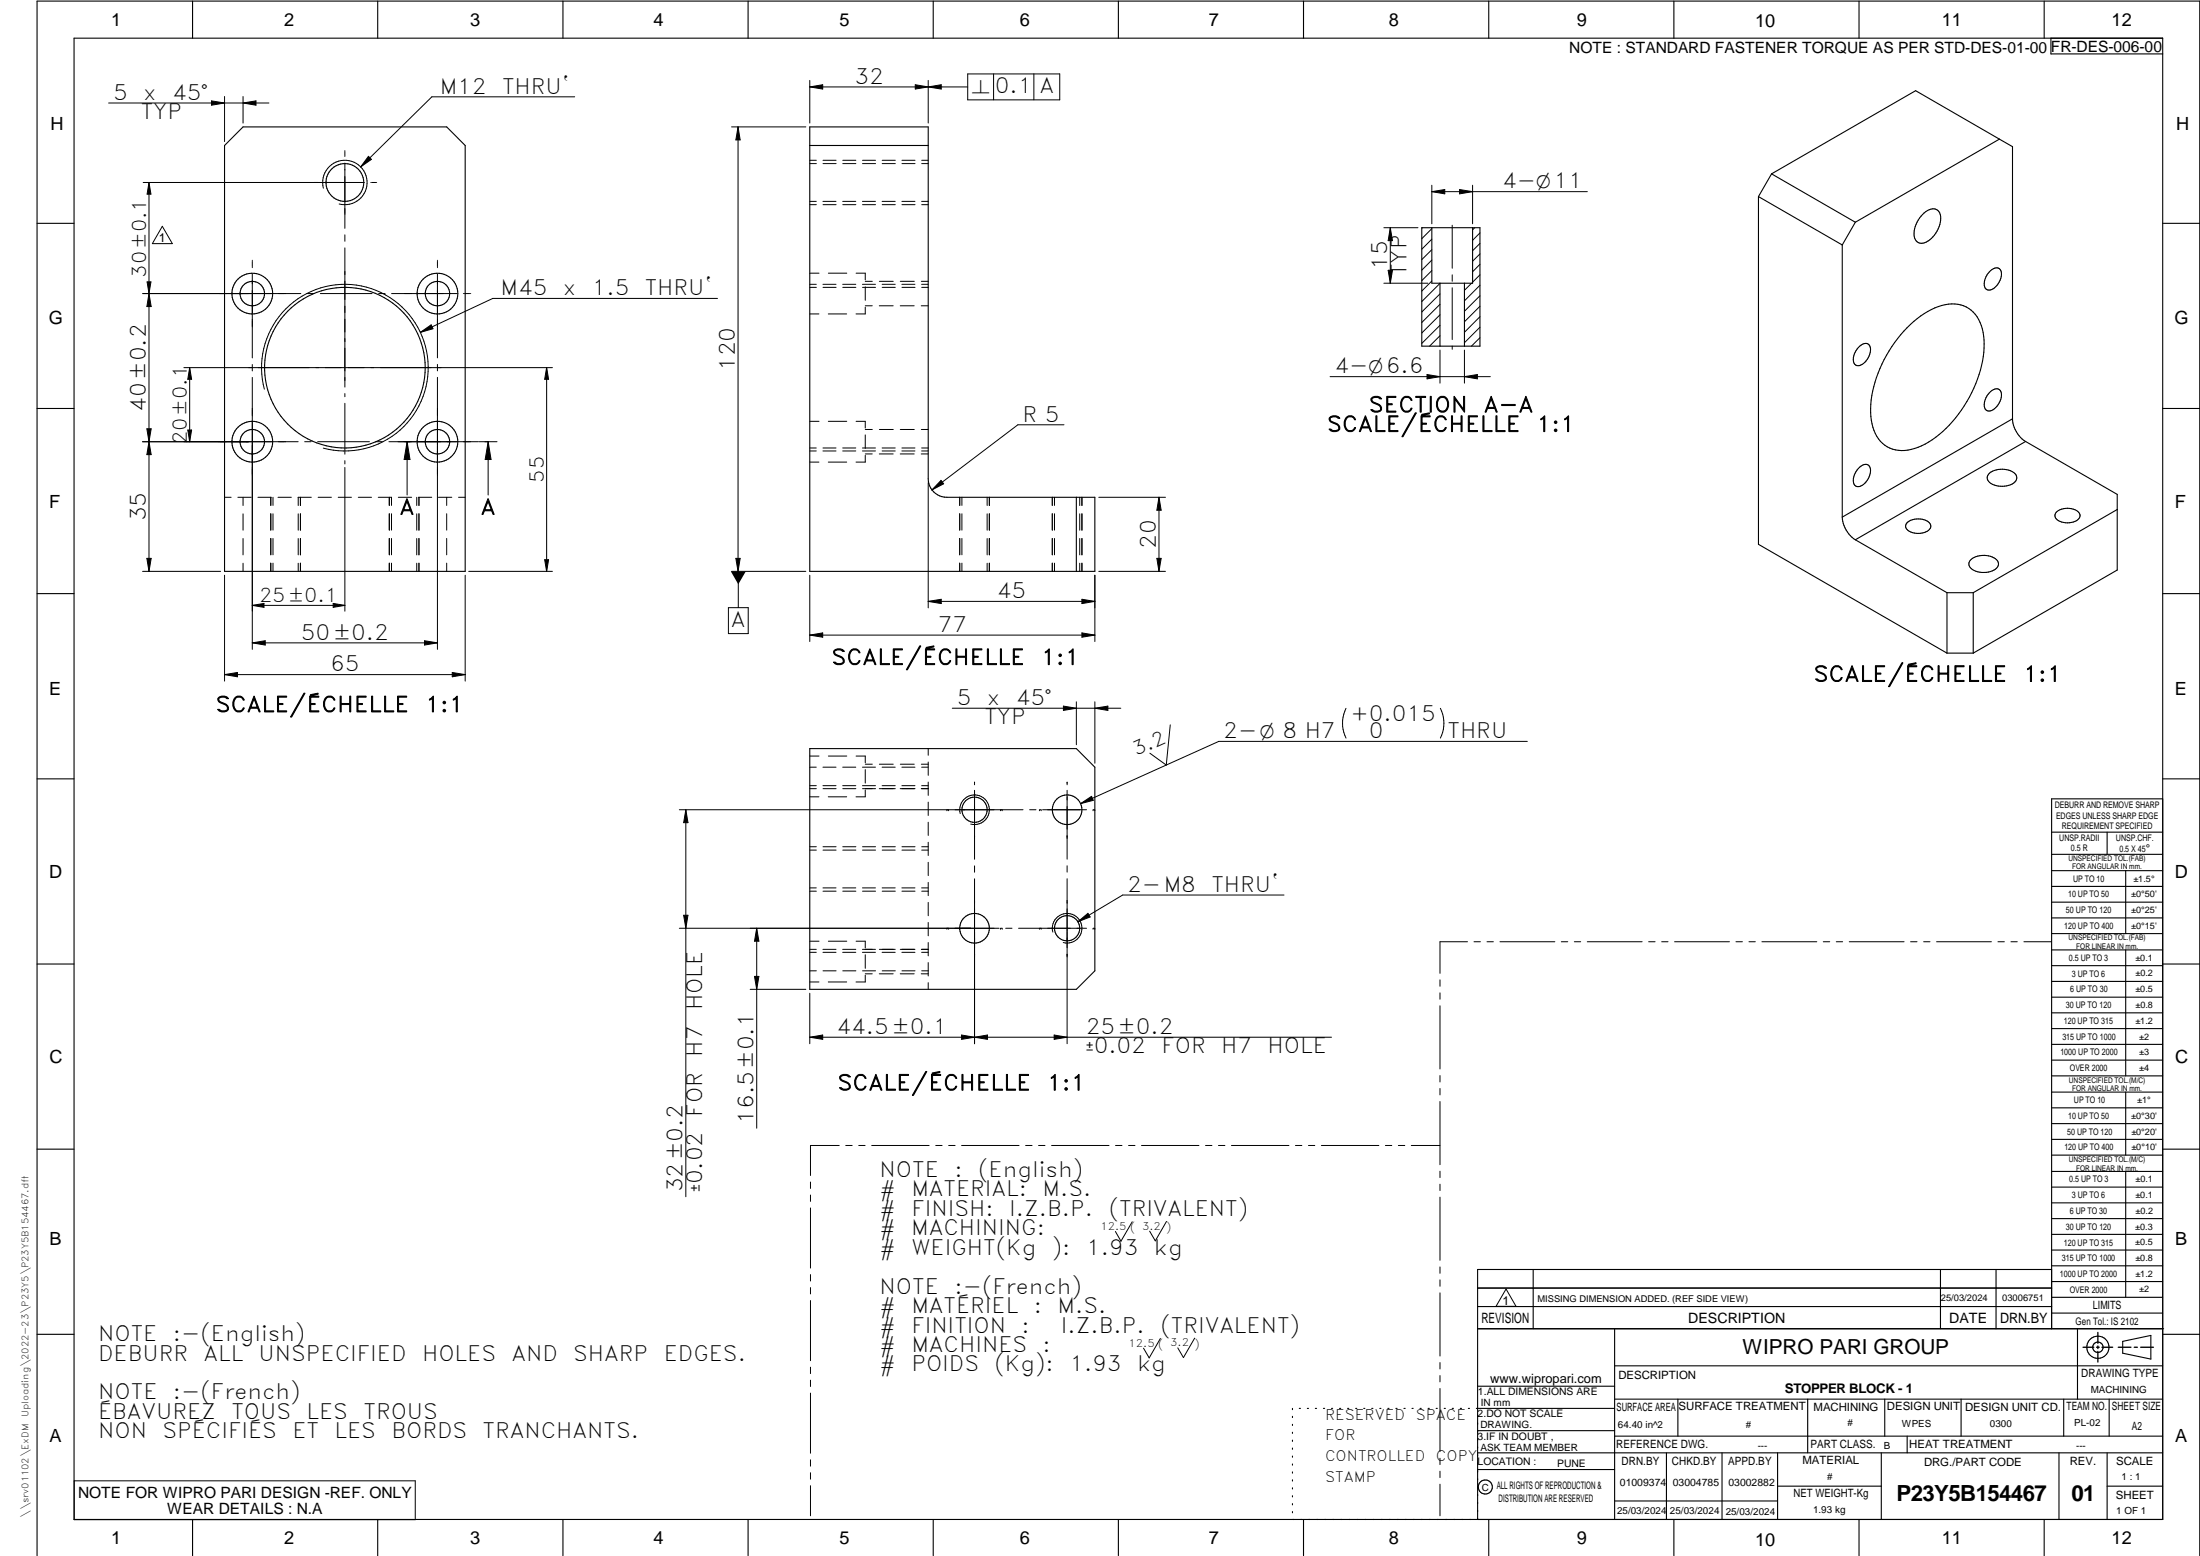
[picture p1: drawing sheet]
<svg xmlns="http://www.w3.org/2000/svg" width="594mm" height="420mm" viewBox="0 0 594 420" stroke-linecap="round" stroke-linejoin="round" font-family="sans-serif">
<g fill="none" stroke="#000" stroke-width=".3">
<path d="M20 10.3h564v400h-564zM52 .3v10M102 .3v10M152 .3v10M202 .3v10M252 .3v10M302 .3v10M352 .3v10M402 .3v10M452 .3v10M502 .3v10M552 .3v10"/>
<path d="M553.8 10.3v4.3h30.2M65.6 34.3h55l5 5v115h-65v-115zM218.7 39.3h31.9M218.7 34.3h31.9v95a5 5 0 0 0 5.1 5h39.9v20h-76.9zM539.9 37.6l-38.9 22.4M539.9 37.6l-22.6-13.1-38.9 22.4M539.9 37.6l3.5 2v73.5M474.8 53.1v93.9l51 29.4M474.8 53.1l22.7 13M478.4 46.9l22.6 13.1M478.4 46.9l-3.6 6.2M519.2 57.9a3.1 3.1 0 0 1 4.1-1 4.7 4.7 0 0 1-.2 5.5 5.4 5.4 0 0 1-4.7 3.3 2.55 2.55 0 0 1-1.5-3.3 8.2 8.2 0 0 1 2.3-4.5z"/>
<path d="M10 60.3h10M383.9 61.5h15.7v32h-15.7zM388.8 76.5v17M395.5 76.5v17M397.7 61.5v15h-11.1v-15M497.5 66.1v73.5M501 60l-3.5 6.1M537.2 73.4a2.01 2.01 0 0 1 2.9-.6 4.3 4.3 0 0 1-3 5.5 1.55 1.55 0 0 1-1.3-2.1l.5-1.5zM584 60.3h10M502.2 93.5a1.64 1.64 0 0 1 2.7 0 4.4 4.4 0 0 1-3.2 5.2 1.57 1.57 0 0 1-1.2-2.1l.7-1.9zM515 88.5a18.1 18.1 0 0 1 12.9-6.4 8.4 8.4 0 0 1 7.6 7.6 29.9 29.9 0 0 1-5.8 21 26.3 26.3 0 0 1-12.7 10.4 8.3 8.3 0 0 1-11.5-6.7 28.1 28.1 0 0 1 4.6-19.7l2.3-3.3zM10 110.3h10"/>
<path d="M537.5 105.7a1.65 1.65 0 0 1 2.8 0 4.5 4.5 0 0 1-3.2 5.3 1.55 1.55 0 0 1-1.3-2.2l.7-1.9zM543.4 113.1a7.9 7.9 0 0 0 3.6 6.1M543.4 113.1l-45.9 26.5M547 119.2l-46 26.6M547 119.2l24.7 14.3v20.4l-38.9 22.5M584 110.3h10M290.7 134.3v20M497.5 139.6a7.9 7.9 0 0 0 3.5 6.2M502.2 126.2a1.64 1.64 0 0 1 2.7 0 4.4 4.4 0 0 1-3.2 5.2 1.57 1.57 0 0 1-1.2-2.2l.7-1.9zM537.3 127.7a5.7 5.7 0 0 1 7.1 .5 1.87 1.87 0 0 1-1.5 2.7 5.4 5.4 0 0 1-6.1-1.2l-.1-1zM555.3 138.3a4.6 4.6 0 0 1 6.2 .3 1.6 1.6 0 0 1-1.2 2.2 4.7 4.7 0 0 1-5.3-1l-.1-.6zM571.7 137.6l-38.9 22.4"/>
<path d="M501 145.8l24.8 14.2M515 141.2a4.7 4.7 0 0 1 6.2 .3 1.59 1.59 0 0 1-1.2 2.2 4.6 4.6 0 0 1-5.3-1l-.1-.6zM532.3 151a5.6 5.6 0 0 1 7.1 .4 1.84 1.84 0 0 1-1.4 2.8 5.4 5.4 0 0 1-6.2-1.2l-.1-1zM10 160.3h10M525.8 160h7M525.8 176.4h7M525.8 160v16.4M532.8 160v16.4M584 160.3h10M10 210.3h10M218.7 202.1h72l4.9 5.1v54.9l-4.9 5h-72zM584 215.7h-30v143.1"/>
<path d="M584 210.3h10M554 230.7h30M554 224.7h30M554 235.1h30M554 239.4h30M569 224.7v6M574 235.1v17M554 243.6h30M554 247.9h30M554 252.1h30M554 256.5h30M574 256.5v34"/>
<path d="M10 260.3h10M554 260.8h30M554 265h30M554 269.3h30M554 273.5h30M554 277.7h30M584 260.3h10M554 282h30M554 286.3h30M554 290.5h30M554 294.9h30M554 299.1h30"/>
<path d="M574 294.9v17M10 310.3h10M554 303.4h30M554 307.7h30M554 311.9h30M554 316.3h30M574 316.3v34M584 310.3h10M554 320.5h30M554 324.8h30M554 329.1h30M554 333.3h30"/>
<path d="M554 337.5h30M399 358.8h185.3M399 352.8h155M399 347.8h155M414 342.8v16M436 358.8v51.5M524 342.8v16M539 342.8v16M554 342.8h-155v67.5M554 341.8h30M554 346.1h30M554 350.3h30"/>
<path d="M554 354.6h30M561 358.8v19M10 360.3h10M399 374.3h37M436 368.8h148M436 377.8h148M453.1 377.8v10M488.1 377.8v14.5M508.9 377.8v10M529.6 377.8v10M557.3 377.8v10M569.5 377.8v10"/>
<path d="M573.2 362.2l7.6-1.6v6.4l-7.6-1.6zM584 360.3h10M349 380.3v.3M349 382.4v.4M349 384.6v.3M349 386.7v.4M349 388.9v.3M349 391v.4M349 393.2v.3M349 395.3v.3M349 397.4v.4M349 399.6v.3"/>
<path d="M350.9 380.3h.3M353 380.3h.3M355.2 380.3h.3M357.4 380.3h.3M359.6 380.3h.3M361.7 380.3h.3M363.9 380.3h.3M366.1 380.3h.3M368.3 380.3h.3M370.4 380.3h.3M372.6 380.3h.3M374.8 380.3h.3"/>
<path d="M376.9 380.3h.4M379.1 380.3h.3M381.3 380.3h.3M383.4 380.3h.4M385.6 380.3h.4M387.8 380.3h.3M390 380.3h.3M392.1 380.3h.4M394.3 380.3h.4M396.5 380.3h.3M399 396.8h37M399 392.3h185"/>
<path d="M399 386.3h37M436 387.8h148M436 380.3h-37.3M450 392.3v18M465 392.3v18M480 392.3v18M508 392.3v18M515 387.8v4.5M556 392.3v18M569 392.3v18M52 410.3v9.8M102 410.3v9.8"/>
<path d="M152 410.3v9.8M202 410.3v9.8M252 410.3v9.8M302 410.3v9.8M349 401.7v.4M349 403.9v.3M349 406v.4M349 408.2v.3M352 410.3v9.8M402 410.3v9.8M436 405.3h44M452 410.3v9.8"/>
<path d="M480 401.3h28M502 410.3v9.8M552 410.3v9.8M569 401.3h15M10 420.1v-419.8h584v419.8"/>
<circle cx="93.1" cy="49.3" r="5.1"/>
<circle cx="68.1" cy="79.3" r="3.3"/>
<circle cx="68.1" cy="79.3" r="5.5"/>
<circle cx="118.1" cy="79.3" r="3.3"/>
<circle cx="118.1" cy="79.3" r="5.5"/>
<circle cx="93.1" cy="99.3" r="21.7"/>
<circle cx="68.1" cy="119.3" r="3.3"/>
<circle cx="68.1" cy="119.3" r="5.5"/>
<circle cx="118.1" cy="119.3" r="3.3"/>
<circle cx="118.1" cy="119.3" r="5.5"/>
<circle cx="263.2" cy="218.7" r="3.4"/>
<circle cx="288.2" cy="218.6" r="4"/>
<circle cx="263.2" cy="250.6" r="4"/>
<circle cx="288.2" cy="250.7" r="3.4"/>
<circle cx="566.5" cy="363.8" r="1.4"/>
<circle cx="566.5" cy="363.8" r="3"/>
<circle cx="401.1" cy="401.5" r="1.91"/>
</g>
<g fill="none" stroke="#000" stroke-width=".27">
<path d="M261.3 20h24.9v7h-24.9zM268.3 20v7M279.2 20v7M29.3 27.8h43.3M57.1 27.2l3.5 .6-3.5 .6zM60.6 26.1v12.1M65.6 27.8l3.5-.6v1.2zM65.6 26.1v7.1M155.2 26.1h-38.6l-19.2 19M197.5 34.3h20.1M199.3 34.3v120M199.3 34.3l.6 3.5h-1.2z"/>
<path d="M218.7 21.7v11.5M218.7 23.5l3.5-.6v1.1zM218.7 23.5h42.6M247.2 22.9l3.4 .6-3.4 .5zM250.6 21.7v11.5M250.6 23.5l3.6-.6v1.1zM40.2 49.3l.6 3.1h-1.1zM40.2 49.3v105M87.3 50.8a6 6 0 0 1 5.3-7.5 6 6 0 0 1 6.5 6.5 6 6 0 0 1-7.5 5.3M93.1 44v17.7M93.1 40.7h.1M93.1 40.9v1.2"/>
<path d="M93.1 42.2v.1M98.4 49.3h-59.7M99.5 42.2l.8 .8-2.9 2.1zM100.1 49.3h.1M100.3 49.3h1.2M101.7 49.3h.1M218.7 55.3h1.7M218.7 43.3h1.7M218.7 44.2h1.7M218.7 54.4h1.7M222.2 54.4h3.6M222.2 55.3h3.6"/>
<path d="M222.2 43.3h3.6M222.2 44.2h3.6M227.6 54.4h3.5M227.6 55.3h3.5M227.6 43.3h3.5M227.6 44.2h3.5M232.9 54.4h3.5M232.9 55.3h3.5M232.9 43.3h3.5M232.9 44.2h3.5M238.2 54.4h3.5M238.2 55.3h3.6"/>
<path d="M238.2 43.3h3.6M238.2 44.2h3.6M243.5 54.4h3.6M243.6 55.3h3.5M243.6 43.3h3.5M243.6 44.2h3.5M248.9 54.4h1.7M248.9 55.3h1.7M248.9 43.3h1.7M248.9 44.2h1.7M386.6 50v10.4M386.6 51.8l3.5-.6v1.1z"/>
<path d="M386.6 51.8h42M394.1 51.2l3.6 .6-3.6 .5zM397.7 50v10.4M39.7 76.1h1.1l-.6 3.2zM40.2 79.3l.6 3.5h-1.1zM43.8 61.1l2.7 4.7h-5.4zM68.1 70.3v.1M68.1 70.6v1.4M68.1 72.2v.1M68.1 74v22.6M81.2 79.3h-42.7M83 79.3h1.7"/>
<path d="M86.5 79.3h14M93.1 63.4v1.8M93.1 66.9v37.6M102.2 79.3h1.8M118.1 70.3v.1M118.1 70.6v1.4M118.1 72.2v.1M118.1 74v22.6M123.4 79.3h-17.7M125.1 79.3h.1M125.4 79.3h1.4M127 79.3h.1"/>
<path d="M218.7 76.8h1.7M218.7 77.6h1.7M218.7 73.8h2.5M222.2 76.8h3.6M222.2 77.6h3.6M223.7 73.8h5M227.6 76.8h3.5M227.6 77.6h3.5M231.2 73.8h2.5v1.8M232.9 76.8h3.5M232.9 77.6h3.5M233.7 76h1.9"/>
<path d="M233.7 77.4v3.7M237.5 76h3.7M238.2 76.8h3.5M238.2 77.6h3.6M243.1 76h3.8M243.5 76.8h3.6M243.6 77.6h3.5M248.8 76h1.8M248.9 76.8h1.7M248.9 77.6h1.7M373.7 76.5h11.9M373.7 61.5h9.2"/>
<path d="M374.9 73h1.1l-.6 3.5zM375.4 61.5v15M375.4 61.5l.6 3.5h-1.1zM384.1 61.5l-.2 .1M386.6 64.6l-2.7 2.7M386.6 67.4l-2.7 2.7M386.6 70.2l-2.7 2.7M386.6 73.1l-2.7 2.7M386.6 75.9l-2.7 2.7M386.6 61.7l-2.7 2.8M388.8 76.5l-4.9 4.9M388.8 79.4l-4.9 4.8"/>
<path d="M392.1 60.8v11.6M392.1 74.2v1.7M392.1 77.7v14M397.4 76.5l-1.9 1.9M398.2 61.5l-.5 .6M399.6 79.9l-4.1 4.2M399.6 77l-4.1 4.2M399.6 65.7l-1.9 2M399.6 74.2l-1.9 2M399.6 62.9l-1.9 2M399.6 68.6l-1.9 1.9M399.6 71.4l-1.9 2"/>
<path d="M49.7 99.3h99.5M51.2 99.3l.5 3.1h-1zM51.2 99.3v20M68.1 98.4v1.8M113.5 89.7l2.9-2 .5 1.1zM118.1 98.4v1.7M147.6 99.3l.5 3.1h-1zM147.6 99.3v55M193.8 80.6h-60.7l-19.6 9.1M218.7 84.8h2.4M223.7 84.8h4.9M233.7 82.6h1.8"/>
<path d="M233.7 83v1.8h-2.5M237.4 82.6h3.8M243.1 82.6h3.8M248.8 82.6h1.8M388.8 90.7l-2.8 2.8M388.8 82.2l-4.9 4.9M388.8 85l-4.9 4.9M388.8 87.8l-4.9 4.9M388.8 94.5v9M392.1 93.5v.8M395.5 94.5v9M399.6 82.7l-4.1 4.2"/>
<path d="M399.6 85.5l-4.1 4.2M399.6 88.3l-4.1 4.2M399.6 91.2l-2.3 2.3M38.5 119.3h42M39.7 115.8h1.1l-.6 3.5zM40.2 119.3l.6 3.5h-1.1zM50.7 116.1h1l-.5 3.2zM68.1 101.9v73.4M71.4 105.1a22.5 22.5 0 0 1 19.8-28.2 22.5 22.5 0 0 1 24.3 24.3 22.5 22.5 0 0 1-28.2 19.8M82.3 119.3h1.7M85.8 119.3h14M93.1 106.3v.8"/>
<path d="M93.1 108.9v13.7M101.5 119.3h1.7M105 119.3h24.2M109.9 119.3l.8 4.8h-1.6zM109.9 119.3v14.4M118.1 101.9v73.4M129.4 119.3h4.8M131.8 119.3v14.4M131.8 119.3l.8 4.8h-1.6zM218.7 113.8h2.5M223.7 113.8h5M231.2 113.8h2.5v1.8"/>
<path d="M233.7 116h1.9M233.7 117.4v3.7M237.5 116h3.7M243.1 116h3.8M248.8 116h1.8M287.3 114.7h-12.4l-23.2 17.6M359.2 101.7h43.2M385.4 101.1l3.4 .6-3.4 .6zM395.5 101.7l3.4-.6v1.2zM60.6 134.3h1.8M64.2 134.3h3.6M65.6 134.3v2.2"/>
<path d="M65.6 138.7v4.5M69.7 134.3h3.6M73.1 134.3v2.2M73.1 138.7v4.5M73.7 134.3v2.2M73.7 138.7v4.5M75.1 134.3h3.6M80.5 134.3h3.6M80.5 134.3v2.2M80.5 138.7v4.5M81.1 134.3v2.2M81.1 138.7v4.5"/>
<path d="M85.9 134.3h3.6M91.3 134.3h3.6M93.1 124.4v.9M93.1 126.2v38.8M96.7 134.3h3.6M102.1 134.3h3.6v2.2M105.1 134.3v2.2M105.1 138.7v4.5M105.7 138.7v4.5M107.6 134.3h3.6M112.5 134.3v2.2M112.5 138.7v4.5"/>
<path d="M113 134.3h3.6M113.1 134.3v2.2M113.1 138.7v4.5M118.4 134.3h3.6M120.6 134.3v2.2M120.6 138.7v4.5M123.8 134.3h1.8M218.7 121.8h1.7M218.7 124.8h2.4M218.7 121h1.7M222.2 121.8h3.6M222.2 121h3.6"/>
<path d="M223.7 124.8h4.9M227.6 121.8h3.5M227.6 121h3.5M232.9 121.8h3.5M232.9 121h3.5M233.7 122.6h1.8M233.7 122.9v1.9h-2.5M237.4 122.6h3.8M238.2 121.8h3.5M238.2 121h3.5M243.1 122.6h3.8M243.5 121.8h3.6"/>
<path d="M243.5 121h3.6M248.8 122.6h1.8M248.9 121.8h1.7M248.9 121h1.7M250.6 130.3v33.8M254.1 129.7l.7 .9-3.1 1.7zM259.2 134.3v2.2M259.2 138.7v4.5M259.8 134.3v2.2M259.8 138.7v4.5M266.6 134.3v2.2M266.6 138.7v4.5"/>
<path d="M267.2 138.7v4.5M267.2 134.3v2.2M284.2 134.3v2.2M284.2 138.7v4.5M284.7 134.3v2.2M284.7 138.7v4.5M291.6 134.3v2.2M291.6 138.7v4.5M292.2 138.7v4.5M292.2 134.3v2.2M296.7 134.3h18M313 134.3l.6 3.5h-1.2z"/>
<path d="M313 134.3v20M38.5 154.3h21.1M39.7 150.8h1.1l-.6 3.5zM60.6 155.3v28.6M65.6 145.4v4.4M65.6 152.1v2.2M73.1 145.4v4.4M73.1 152.1v2.2M73.7 145.4v4.4M73.7 152.1v2.2M80.5 145.4v4.4M80.5 152.1v2.2"/>
<path d="M81.1 145.4v4.4M81.1 152.1v2.2M105.1 145.4v4.4M105.1 152.1v2.2M105.7 145.4v4.4M105.7 152.1v2.2M112.5 145.4v4.4M112.5 152.1v2.2M113.1 145.4v4.4M113.1 152.1v2.2M120.6 145.4v4.4M120.6 152.1v2.2"/>
<path d="M125.6 155.3v28.6M126.6 154.3h22.6M147.1 151.1h1l-.5 3.2zM197.5 154.3h20.1M198.7 150.8h1.2l-.6 3.5zM199.4 154.3v9.8M218.7 155.3v17.9M259.2 145.4v4.4M259.2 152.1v2.2M259.8 145.4v4.4M259.8 152.1v2.2M266.6 145.4v4.4"/>
<path d="M266.6 152.1v2.2M267.2 145.4v4.4M267.2 152.1v2.2M284.2 145.4v4.4M284.2 152.1v2.2M284.7 145.4v4.4M284.7 152.1v2.2M291.6 145.4v4.4M291.6 152.1v2.2M292.2 145.4v4.4M292.2 152.1v2.2M295.6 155.3v17.9"/>
<path d="M296.7 154.3h18M312.4 150.8h1.2l-.6 3.5zM68.1 173.6l3.5-.6v1.2zM68.1 173.6h50M68.1 163.5h25M68.1 163.5l3.2-.6v1.1zM90 162.9l3.1 .6-3.1 .5zM114.6 173l3.5 .6-3.5 .6zM196.7 164.1h5.4v7h-5.4zM218.7 171.5l3.5-.6v1.2zM218.7 171.5h76.9M250.6 162.4h45"/>
<path d="M250.6 162.4l3.6-.6v1.2zM292.2 161.8l3.4 .6-3.4 .6zM292.2 170.9l3.4 .6-3.4 .6zM60.6 182.2h65M60.6 182.2l3.5-.6v1.2zM122.1 181.6l3.5 .6-3.5 .6zM257.1 191.2h45.6M287.2 190.7l3.5 .5-3.5 .6zM290.7 189.5v11.6M295.6 189.5v16.6M295.6 191.2l3.6-.5v1.1zM316 195.7l-1.1 10.9-4.4-3.2"/>
<path d="M363.5 191.3a9.1 9.1 0 0 0 0 8M389 191.3a9 9 0 0 1 0 8M183.4 218.7h92.9M185.2 218.7v104.5M185.2 218.7l.6 3.4h-1.2zM218.7 215.2h2.4M218.7 204.2h2.5M218.7 213h1.7M218.7 207.2h1.7M218.7 212.2h1.7M222.2 207.2h3.6M222.2 212.2h3.6"/>
<path d="M222.2 213h3.6M223.7 215.2h4.9M223.7 204.2h5M227.6 207.2h3.5M227.6 212.2h3.5M227.6 213h3.5M231.2 204.2h2.5v1.8M232.9 207.2h3.5M232.9 212.2h3.5M232.9 213h3.5M233.7 206.4h1.9M233.7 207.8v3.7"/>
<path d="M233.7 213.3v1.9h-2.5M237.4 213h4.4M237.5 206.4h3.7M238.2 207.2h3.5M238.2 212.2h3.5M243.1 213h4M243.1 206.4h3.8M243.5 207.2h3.6M243.5 212.2h3.6M248.8 213h1.8M248.8 206.4h1.8M248.9 207.2h1.7"/>
<path d="M248.9 212.2h1.7M250.6 202.1v1.8M250.6 205.8v3.6M250.6 211.2v3.6M250.6 216.6v3.6M255.7 218.7h.1M256.2 218.7h.1M259.3 219.7a4 4 0 0 1 3.5-5 4 4 0 0 1 4.4 4.3 4 4 0 0 1-5.1 3.5M263.2 211.6h.1M263.2 211.2h.1M263.2 211.2v.4M263.2 213.4v18.6"/>
<path d="M270.2 218.7h.1M270.6 218.7h.1M278 218.7h1.8M280.7 218.7h.1M280.7 218.7h.4M281.2 218.7h.1M288.2 213.4v18.6M288.2 211.6h.1M288.2 211.2h.1M288.2 211.2v.4M291.8 217l3-2 .4 1.1zM293.4 218.7h-11.9"/>
<path d="M295.2 218.7h.1M295.2 218.7h.4M295.6 218.7h.1M412.4 200.2h-83.3l-37.3 16.8M218.7 228.6h1.7M218.7 229.6h1.7M218.7 239.8h1.7M222.2 239.8h3.6M222.2 228.6h3.6M222.2 229.6h3.6M227.6 239.8h3.5M227.6 228.6h3.5"/>
<path d="M227.6 229.6h3.5M232.9 239.8h3.5M232.9 228.6h3.5M232.9 229.6h3.5M238.2 239.8h3.5M238.2 228.6h3.6M238.2 229.6h3.6M243.5 239.8h3.6M243.6 228.6h3.5M243.6 229.6h3.5M248.9 239.8h1.7M248.9 228.6h1.7"/>
<path d="M248.9 229.6h1.7M250.6 222v3.6M250.6 227.4v3.6M250.6 232.9v3.5M250.6 238.3v3.6M263.2 225.7h.1M263.2 226.1h.1M263.2 233.8v1.7M263.2 237.3v44.5M288.2 225.7h.1M288.2 226.1h.1M288.2 233.8v1.7"/>
<path d="M288.2 237.3v44.5M183.4 250.7h86.4M184.6 247.1h1.2l-.6 3.6zM204.3 250.7v54M204.3 250.7l.6 3.4h-1.2zM218.7 240.6h1.7M218.7 256.3h1.7M218.7 257.2h1.7M218.7 254.1h2.5M222.2 256.3h3.6M222.2 257.2h3.6M222.2 240.6h3.6"/>
<path d="M223.7 254.1h5M227.6 256.3h3.5M227.6 257.2h3.5M227.6 240.6h3.5M231.2 254.1h2.5v1.9M232.9 256.3h3.5M232.9 257.2h3.5M232.9 240.6h3.5M233.7 257.8v3.7M237.5 256.3h4.2M238.2 257.2h3.5M238.2 240.6h3.6"/>
<path d="M243.1 256.3h4M243.5 257.2h3.6M243.6 240.6h3.5M248.8 256.3h1.8M248.9 257.2h1.7M248.9 240.6h1.7M250.6 243.7v3.6M250.6 249.1v3.6M250.6 254.5v3.6M250.6 259.9v3.6M255.7 250.7h.1M256.2 250.7h.1"/>
<path d="M263.2 257.7h.1M263.2 258.1h.1M263.2 243.6h.1M270.2 250.7h.1M270.2 250.7h.4M270.6 250.7h.1M271.6 250.7h1.7M275.1 250.7h18.3M280.7 250.7h.1M281.2 250.7h.1M284.3 251.7a4 4 0 0 1 3.5-5 4 4 0 0 1 4.3 4.3 4 4 0 0 1-5 3.5M288.2 243.6h.1"/>
<path d="M288.2 257.7h.1M288.2 258.1h.1M291.1 248.9l2.7-2.3 .6 1zM295.2 250.7h.1M295.2 250.7h.4M295.6 250.7h.1M346.7 241.7h-43.5l-12.1 7.2M396.3 254.3h-7.5v8.5M398 254.3h1.8M401.5 254.3h1.8M405 254.3h14.9M421.6 254.3h1.7"/>
<path d="M425.1 254.3h1.7M428.6 254.3h14.8M445.2 254.3h1.7M448.7 254.3h1.7M452.2 254.3h14.8M468.8 254.3h1.7M472.3 254.3h1.7M475.8 254.3h14.8M492.4 254.3h1.7M495.9 254.3h1.7M499.4 254.3h14.8M515.9 254.3h1.8"/>
<path d="M519.4 254.3h1.8M522.9 254.3h14.9M539.5 254.3h1.7M543 254.3h1.7M546.5 254.3h7.4M202.6 267.1h15M203.7 263.7h1.2l-.6 3.4zM218.7 262.1h1.7M218.7 265.2h2.4M218.7 268.2v13.6M222.2 262.1h3.6M223.7 265.2h4.9"/>
<path d="M227.6 262.1h3.5M232.9 262.1h3.5M233.7 263h1.8M233.7 263.3v1.9h-2.5M237.4 263h3.8M238.2 262.1h3.6M243.1 263h3.8M243.6 262.1h3.5M248.8 263h1.8M248.9 262.1h1.7M250.6 265.3v1.8M259.7 279.5l3.5 .6-3.5 .5z"/>
<path d="M284.7 279.5l3.5 .6-3.5 .5zM388.8 264.6v1.7M388.8 268.1v1.7M388.8 271.6v17M218.7 280.1h140.9M218.7 280.1l3.5-.6v1.1zM263.2 280.1l3.5-.6v1.1zM388.8 290.4v1.8M388.8 293.9v1.8M388.8 297.4v17.1M218.9 319.2v1.7M226.6 309.3h-7.7v8.1"/>
<path d="M228.4 309.3h1.7M231.9 309.3h1.7M235.4 309.3h15.5M252.7 309.3h1.7M256.2 309.3h1.7M259.7 309.3h15.5M277 309.3h1.7M280.5 309.3h1.7M284 309.3h15.5M301.2 309.3h1.8M304.8 309.3h1.7M308.2 309.3h15.6"/>
<path d="M325.5 309.3h1.8M329 309.3h1.8M332.5 309.3h15.6M349.8 309.3h1.8M353.3 309.3h1.7M356.8 309.3h15.5M374.1 309.3h1.7M377.6 309.3h1.7M381.1 309.3h7.7M388.8 316.3v1.7M388.8 319.8v1.7M218.9 322.7v1.7"/>
<path d="M218.9 326.2v16.2M305.7 329.9l-3 5.3-1.5-2.7M315 329.8l-3 5.3-1.6-2.7M388.8 323.3v17M218.9 344.2v1.7M218.9 347.7v1.7M218.9 351.2v16.2M388.8 342.1v1.7M388.8 345.6v1.7M388.8 349.1v17.1M406.7 348.1l2.7 4.6h-5.4zM218.9 369.2v1.7"/>
<path d="M218.9 372.7v1.7M218.9 376.2v16.2M313.3 361.4l-3 5.3-1.5-2.7M322.6 361.3l-3 5.3-1.6-2.6M388.8 367.9v1.8M388.8 371.4v1.7M388.8 374.9v17.1M20 399.9h92.1v10.5h-92.1zM218.9 394.2v1.7M218.9 397.7v1.7M388.8 393.8v1.7M388.8 397.3v1.7"/>
<path d="M218.9 401.2v8.1M388.8 400.8v8.5"/>
</g>
<path d="M566.5 359.8v2.9M562.5 363.8h2.9M566.1 363.8h.8M566.5 363.5v.7M566.5 364.9v2.9M567.6 363.8h2.9M572 363.8h3.4M576.3 363.8h.9M578.1 363.8h3.4" fill="none" stroke="#000" stroke-width=".36"/>
<g fill="#000">
<path d="M57.1 27.2l3.5 .6-3.5 .6zM65.6 27.8l3.5-.6v1.2zM199.3 34.3l.6 3.5h-1.2zM218.7 23.5l3.5-.6v1.1zM247.2 22.9l3.4 .6-3.4 .5zM250.6 23.5l3.6-.6v1.1zM40.2 49.3l.6 3.1h-1.1zM99.5 42.2l.8 .8-2.9 2.1zM386.6 51.8l3.5-.6v1.1zM394.1 51.2l3.6 .6-3.6 .5zM39.7 76.1h1.1l-.6 3.2zM375.4 61.5l.6 3.5h-1.1z"/>
<path d="M374.9 73h1.1l-.6 3.5zM40.2 79.3l.6 3.5h-1.1zM113.5 89.7l2.9-2 .5 1.1zM39.7 115.8h1.1l-.6 3.5zM50.7 116.1h1l-.5 3.2zM51.2 99.3l.5 3.1h-1zM147.6 99.3l.5 3.1h-1zM385.4 101.1l3.4 .6-3.4 .6zM395.5 101.7l3.4-.6v1.2zM40.2 119.3l.6 3.5h-1.1zM109.9 119.3l.8 4.8h-1.6zM131.8 119.3l.8 4.8h-1.6z"/>
<path d="M254.1 129.7l.7 .9-3.1 1.7zM313 134.3l.6 3.5h-1.2zM39.7 150.8h1.1l-.6 3.5zM147.1 151.1h1l-.5 3.2zM198.7 150.8h1.2l-.6 3.5zM197.4 154.3h4l-2 3.5zM312.4 150.8h1.2l-.6 3.5zM68.1 163.5l3.2-.6v1.1zM68.1 173.6l3.5-.6v1.2zM90 162.9l3.1 .6-3.1 .5zM114.6 173l3.5 .6-3.5 .6zM218.7 171.5l3.5-.6v1.2z"/>
<path d="M250.6 162.4l3.6-.6v1.2zM292.2 161.8l3.4 .6-3.4 .6zM292.2 170.9l3.4 .6-3.4 .6zM60.6 182.2l3.5-.6v1.2zM122.1 181.6l3.5 .6-3.5 .6zM287.2 190.7l3.5 .5-3.5 .6zM295.6 191.2l3.6-.5v1.1zM291.8 217l3-2 .4 1.1zM185.2 218.7l.6 3.4h-1.2zM184.6 247.1h1.2l-.6 3.6zM204.3 250.7l.6 3.4h-1.2zM291.1 248.9l2.7-2.3 .6 1z"/>
<path d="M203.7 263.7h1.2l-.6 3.4zM218.7 280.1l3.5-.6v1.1zM259.7 279.5l3.5 .6-3.5 .5zM263.2 280.1l3.5-.6v1.1zM284.7 279.5l3.5 .6-3.5 .5z"/>
</g>
<g font-size="6">
<text x="512.1" y="405.2">P23Y5B154467</text>
<text x="559.4" y="405.2">01</text>
</g>
<g font-size="5.7">
<text x="230.7" y="22.6">32</text>
<text x="30.6" y="26.9">5</text>
<text x="38.7" y="26.9">x</text>
<text x="46.5" y="26.9">45°</text>
<text x="118.7" y="25.3">M12</text>
<text x="135.6" y="25.3">THRU`</text>
<text x="268.7" y="25.2">0.1 A</text>
<text x="38" y="32.2">TYP</text>
<text x="405.7" y="50.9">4-O11</text>
<text x="374.6" y="72.9" transform="rotate(-90 374.6 72.9)">15</text>
<text x="379.8" y="74.6" transform="rotate(-90 379.8 74.6)">TYP</text>
<text x="135.2" y="79.7">M45</text>
<text x="152" y="79.7">x</text>
<text x="159.8" y="79.7">1.5</text>
<text x="174.1" y="79.7">THRU`</text>
<text x="198.4" y="100.2" transform="rotate(-90 198.4 100.2)">120</text>
<text x="360.4" y="100.8">4-O6.6</text>
<text x="39.4" y="111.1" transform="rotate(-90 39.4 111.1)">40±0.2</text>
<text x="276.1" y="113.8">R 5</text>
<text x="369.6" y="111.3">SECTION</text>
<text x="400.7" y="111.3">A-A</text>
<text x="358.3" y="116.5">SCALE/ÉCHELLE</text>
<text x="414.9" y="116.5">1:1</text>
<text x="39.4" y="140.7" transform="rotate(-90 39.4 140.7)">35</text>
<text x="107.9" y="138.9">A</text>
<text x="129.8" y="138.9">A</text>
<text x="312.1" y="148.2" transform="rotate(-90 312.1 148.2)">20</text>
<text x="269.2" y="161.5">45</text>
<text x="81.3" y="172.7">50±0.2</text>
<text x="197.4" y="169.3">A</text>
<text x="253.2" y="170.6">77</text>
<text x="224.5" y="179.5">SCALE/ÉCHELLE</text>
<text x="281.1" y="179.5">1:1</text>
<text x="89.2" y="181.3">65</text>
<text x="489.7" y="184">SCALE/ÉCHELLE</text>
<text x="546.3" y="184">1:1</text>
<text x="258.4" y="190.4">5</text>
<text x="266.5" y="190.4">x</text>
<text x="274.3" y="190.4">45°</text>
<text x="58.2" y="192.2">SCALE/ÉCHELLE</text>
<text x="114.8" y="192.2">1:1</text>
<text x="265.8" y="195.6">TYP</text>
<text x="364.7" y="194.8">+0.015</text>
<text x="330.3" y="199.3">2-O 8 H7</text>
<text x="369.7" y="199.3">0</text>
<text x="390.9" y="199.3">THRU</text>
<text x="304.4" y="240.8">2-M8</text>
<text x="327.1" y="240.8">THRU`</text>
<text x="189.6" y="272.8" transform="rotate(-90 189.6 272.8)">HOLE</text>
<text x="225.9" y="279.2">44.5±0.1</text>
<text x="293.2" y="279.2">25±0.2</text>
<text x="189.6" y="285.3" transform="rotate(-90 189.6 285.3)">H7</text>
<text x="313.6" y="284.5">FOR</text>
<text x="329.8" y="284.5">H7</text>
<text x="342.3" y="284.5">HOLE</text>
<text x="226.2" y="294.4">SCALE/ÉCHELLE</text>
<text x="282.7" y="294.4">1:1</text>
<text x="189.6" y="301.5" transform="rotate(-90 189.6 301.5)">FOR</text>
<text x="203.5" y="303.4" transform="rotate(-90 203.5 303.4)">16.5±0.1</text>
<text x="237.5" y="317.8">NOTE</text>
<text x="257.7" y="317.8">:</text>
<text x="264.2" y="317.8">(English)</text>
<text x="184.3" y="321.9" transform="rotate(-90 184.3 321.9)">32±0.2</text>
<text x="237.5" y="323.1">#</text>
<text x="246.1" y="323.1">MATERIAL:</text>
<text x="281.5" y="323.1">M.S.</text>
<text x="237.5" y="328.3">#</text>
<text x="246.1" y="328.3">FINISH:</text>
<text x="272.5" y="328.3">I.Z.B.P.</text>
<text x="299.4" y="328.3">(TRIVALENT)</text>
<text x="237.5" y="333.6">#</text>
<text x="246.1" y="333.6">MACHINING:</text>
<text x="237.5" y="338.8">#</text>
<text x="246.1" y="338.8">WEIGHT(Kg</text>
<text x="284" y="338.8">):</text>
<text x="293.3" y="338.8">1.93</text>
<text x="311.6" y="338.8">kg</text>
<text x="237.5" y="349.3">NOTE</text>
<text x="257.7" y="349.3">:-(French)</text>
<text x="237.5" y="354.6">#</text>
<text x="237.5" y="359.8">#</text>
<text x="246.1" y="354.6">MATÉRIEL</text>
<text x="246.1" y="359.8">FINITION</text>
<text x="275.9" y="359.8">:</text>
<text x="279.2" y="354.6">:</text>
<text x="285.6" y="354.6">M.S.</text>
<text x="286.5" y="359.8">I.Z.B.P.</text>
<text x="313.4" y="359.8">(TRIVALENT)</text>
<text x="26.5" y="362.1">NOTE</text>
<text x="46.7" y="362.1">:-(English)</text>
<text x="237.5" y="365.1">#</text>
<text x="246.1" y="365.1">MACHINES</text>
<text x="281.6" y="365.1">:</text>
<text x="26.5" y="367.4">DEBURR</text>
<text x="55" y="367.4">ALL</text>
<text x="69.8" y="367.4">UNSPECIFIED</text>
<text x="114" y="367.4">HOLES</text>
<text x="138.1" y="367.4">AND</text>
<text x="154.8" y="367.4">SHARP</text>
<text x="179.2" y="367.4">EDGES.</text>
<text x="237.5" y="370.3">#</text>
<text x="246.1" y="370.3">POIDS</text>
<text x="268.6" y="370.3">(Kg):</text>
<text x="288.8" y="370.3">1.93</text>
<text x="307.1" y="370.3">kg</text>
<text x="26.5" y="377.9">NOTE</text>
<text x="46.7" y="377.9">:-(French)</text>
<text x="26.5" y="383.1">ÉBAVUREZ</text>
<text x="62.5" y="383.1">TOUS</text>
<text x="82.8" y="383.1">LES</text>
<text x="98.1" y="383.1">TROUS</text>
<text x="26.5" y="388.4">NON</text>
<text x="43.9" y="388.4">SPÉCIFIÉS</text>
<text x="79" y="388.4">ET</text>
<text x="90.4" y="388.4">LES</text>
<text x="105.7" y="388.4">BORDS</text>
<text x="130.3" y="388.4">TRANCHANTS.</text>
</g>
<text font-size="5.6" x="470.5" y="365.5">WIPRO PARI GROUP</text>
<g font-size="5.4">
<text x="262.4" y="25.2">n</text>
<text x="293.2" y="284.5">u0.02</text>
<text x="189.6" y="321.9" transform="rotate(-90 189.6 321.9)">u0.02</text>
</g>
<g font-size="5.1">
<text x="39.4" y="75" transform="rotate(-90 39.4 75)">30±0.1</text>
<text x="50.4" y="120" transform="rotate(-90 50.4 120)">20±0.1</text>
<text x="146.8" y="130.3" transform="rotate(-90 146.8 130.3)">55</text>
<text x="69.9" y="162.7">25±0.1</text>
<text x="306.8" y="204.2" transform="rotate(-24 306.8 204.2)">3.2</text>
</g>
<g font-size="4.9">
<text x="30" y="7">1</text>
<text x="76.7" y="7">2</text>
<text x="127" y="7">3</text>
<text x="176.5" y="7">4</text>
<text x="226.7" y="7">5</text>
<text x="275.4" y="7">6</text>
<text x="326.4" y="7">7</text>
<text x="375" y="7">8</text>
<text x="425.8" y="7">9</text>
<text x="473.9" y="7.4">10</text>
<text x="524.3" y="7">11</text>
<text x="570.2" y="7">12</text>
<text x="13.6" y="35.2">H</text>
<text x="587.6" y="35.2">H</text>
<text x="13.2" y="87.5">G</text>
<text x="587.2" y="87.5">G</text>
<text x="13.3" y="137.1">F</text>
<text x="587.3" y="137.1">F</text>
<text x="13.3" y="187.6">E</text>
<text x="587.3" y="187.6">E</text>
<text x="13.3" y="237">D</text>
<text x="587.3" y="237">D</text>
<text x="13.4" y="287.1">C</text>
<text x="587.4" y="287.1">C</text>
<text x="13.4" y="336.3">B</text>
<text x="587.4" y="336.3">B</text>
<text x="13.4" y="389.3">A</text>
<text x="587.4" y="389.3">A</text>
<text x="30" y="417">1</text>
<text x="76.7" y="417">2</text>
<text x="127" y="417">3</text>
<text x="176.5" y="417">4</text>
<text x="226.7" y="417">5</text>
<text x="275.4" y="417">6</text>
<text x="326.4" y="417">7</text>
<text x="375" y="417">8</text>
<text x="425.8" y="417">9</text>
<text x="473.9" y="417.4">10</text>
<text x="524.3" y="417">11</text>
<text x="570.2" y="417">12</text>
</g>
<g font-size="4.2">
<text x="423.7" y="14.3">NOTE : STANDARD FASTENER TORQUE AS PER STD-DES-01-00</text>
<text x="553.8" y="14">FR-DES-006-00</text>
<text x="21.1" y="404.4">NOTE FOR WIPRO PARI DESIGN -REF. ONLY</text>
<text x="45.1" y="408.9">WEAR DETAILS : N.A</text>
</g>
<g font-size="3.9">
<text x="357.8" y="383.4">RESERVED</text>
<text x="382.3" y="383.4">SPACE</text>
<text x="357.8" y="388.9">FOR</text>
<text x="357.8" y="394.5">CONTROLLED</text>
<text x="387.8" y="394.5">COPY</text>
<text x="357.8" y="400.1">STAMP</text>
</g>
<g font-size="3.8">
<text x="400.1" y="357.1">REVISION</text>
<text x="455.9" y="357.1">DESCRIPTION</text>
<text x="526.4" y="357.1">DATE</text>
<text x="540.1" y="357.1">DRN.BY</text>
</g>
<text font-size="3.6" x="482" y="376.2">STOPPER BLOCK - 1</text>
<text font-size="3.5" x="402.4" y="373.3">www.wipropari.com</text>
<g font-size="3.4">
<text x="42.9" y="65.4">1</text>
<text x="405.7" y="352.4">1</text>
</g>
<g font-size="3.1">
<text x="565.2" y="353.5">LIMITS</text>
<text x="562" y="371.7">DRAWING TYPE</text>
<text x="437" y="372.3">DESCRIPTION</text>
<text x="436.5" y="380.9">SURFACE AREA</text>
<text x="453.3" y="380.9">SURFACE TREATMENT</text>
<text x="489.7" y="380.9">MACHINING</text>
<text x="509.5" y="380.9">DESIGN UNIT</text>
<text x="530.6" y="380.9">DESIGN UNIT CD.</text>
<text x="558" y="380.7">TEAM NO.</text>
<text x="570.3" y="380.7">SHEET SIZE</text>
<text x="575.6" y="386.1">A2</text>
<text x="436.4" y="391.1">REFERENCE DWG.</text>
<text x="437.9" y="395.5">DRN.BY</text>
<text x="451.5" y="395.5">CHKD.BY</text>
<text x="466.6" y="395.5">APPD.BY</text>
<text x="486.7" y="395.4">MATERIAL</text>
<text x="488.9" y="391">PART CLASS.</text>
<text x="515.6" y="391">HEAT TREATMENT</text>
<text x="519.6" y="395.9">DRG./PART CODE</text>
<text x="558.9" y="395.6">REV.</text>
<text x="571.4" y="395.6">SCALE</text>
<text x="484.3" y="404.3">NET WEIGHT-Kg</text>
<text x="571.4" y="404.7">SHEET</text>
</g>
<text font-size="3" x="579.5" y="230.1">°</text>
<g font-size="2.8">
<text x="297.2" y="332.1">12.5 ( 3.2 )</text>
<text x="560.5" y="357.7">Gen Tol.: IS 2102</text>
<text x="304.8" y="363.6">12.5 ( 3.2 )</text>
<text x="399.1" y="376.7">1.ALL DIMENSIONS ARE</text>
<text x="399" y="382.7">2.DO NOT SCALE</text>
<text x="399" y="388.7">3.IF IN DOUBT ,</text>
<text x="399" y="395.5">LOCATION :</text>
<text x="420.5" y="396">PUNE</text>
<text x="437.4" y="401.3">01009374</text>
<text x="451.7" y="401.2">03004785</text>
<text x="466.7" y="401.3">03002882</text>
<text x="404.2" y="402">ALL RIGHTS OF REPRODUCTION &amp;</text>
<text x="404.7" y="405.4">DISTRIBUTION ARE RESERVED</text>
</g>
<g font-size="2.7">
<text x="564.6" y="376.2">MACHINING</text>
<text x="399.9" y="379.7">IN mm</text>
<text x="399.8" y="385.7">DRAWING.</text>
<text x="436.9" y="385.5">64.40 in^2</text>
<text x="471.4" y="385.6">#</text>
<text x="498.9" y="385.1">#</text>
<text x="513.6" y="385.3">WPES</text>
<text x="537.3" y="385.2">0300</text>
<text x="560.1" y="385.2">PL-02</text>
<text x="399.8" y="391.8">ASK TEAM MEMBER</text>
<text x="474.7" y="391.2">---</text>
<text x="508.7" y="391.2">B</text>
<text x="560.7" y="391.2">---</text>
<text x="493.4" y="399.6">#</text>
<text x="572.9" y="399.8">1 : 1</text>
<text x="400.1" y="402.5">C</text>
<text x="436.7" y="408.7">25/03/2024</text>
<text x="450.9" y="408.8">25/03/2024</text>
<text x="466" y="409">25/03/2024</text>
<text x="489.6" y="408.5">1.93 kg</text>
<text x="571.5" y="408.7">1 OF 1</text>
</g>
<g font-size="2.5">
<text x="559.2" y="229.9">0.5 R</text>
<text x="572.3" y="230.1">0.5 X 45</text>
<text x="559.4" y="323.5">3 UP TO 6</text>
<text x="558.9" y="327.8">6 UP TO 30</text>
<text x="557.8" y="332">30 UP TO 120</text>
<text x="415.2" y="351.5">MISSING DIMENSION ADDED. (REF SIDE VIEW)</text>
<text x="524.1" y="351.3">25/03/2024</text>
<text x="540.7" y="351.4">03006751</text>
</g>
<g font-size="2.4">
<text x="554.9" y="218.3">DEBURR AND REMOVE SHARP</text>
<text x="555.2" y="221.1">EDGES UNLESS SHARP EDGE</text>
<text x="556.1" y="227.2">UNSP.RADII</text>
<text x="556.8" y="223.8">REQUIREMENT SPECIFIED</text>
<text x="571.4" y="227">UNSP.CHF.</text>
<text x="559.8" y="238">UP TO 10</text>
<text x="576.1" y="238.1">±1.5°</text>
<text x="558.5" y="242.3">10 UP TO 50</text>
<text x="575.5" y="242.3">±0°50'</text>
<text x="557.4" y="250.8">120 UP TO 400</text>
<text x="557.9" y="246.5">50 UP TO 120</text>
<text x="575.5" y="250.8">±0°15'</text>
<text x="575.5" y="246.6">±0°25'</text>
<text x="558.7" y="259.4">0.5 UP TO 3</text>
<text x="559.5" y="263.7">3 UP TO 6</text>
<text x="576.6" y="259.4">±0.1</text>
<text x="576.6" y="263.7">±0.2</text>
<text x="559" y="268">6 UP TO 30</text>
<text x="576.6" y="268">±0.5</text>
<text x="557.9" y="272.2">30 UP TO 120</text>
<text x="576.6" y="272.2">±0.8</text>
<text x="556.9" y="280.7">315 UP TO 1000</text>
<text x="557.3" y="276.5">120 UP TO 315</text>
<text x="576.6" y="276.5">±1.2</text>
<text x="577.7" y="280.7">±2</text>
<text x="556.4" y="284.9">1000 UP TO 2000</text>
<text x="577.6" y="285">±3</text>
<text x="558.9" y="289.2">OVER 2000</text>
<text x="577.7" y="289.3">±4</text>
<text x="560" y="297.9">UP TO 10</text>
<text x="577.1" y="297.9">±1°</text>
<text x="558.5" y="302.1">10 UP TO 50</text>
<text x="575.5" y="302.2">±0°30'</text>
<text x="557.5" y="310.6">120 UP TO 400</text>
<text x="558.2" y="306.4">50 UP TO 120</text>
<text x="575.5" y="310.6">±0°10'</text>
<text x="575.5" y="306.4">±0°20'</text>
<text x="558.8" y="319.2">0.5 UP TO 3</text>
<text x="576.6" y="323.5">±0.1</text>
<text x="576.6" y="319.3">±0.1</text>
<text x="576.7" y="327.8">±0.2</text>
<text x="576.6" y="332">±0.3</text>
<text x="556.8" y="340.6">315 UP TO 1000</text>
<text x="557.3" y="336.3">120 UP TO 315</text>
<text x="576.6" y="336.3">±0.5</text>
<text x="576.6" y="340.6">±0.8</text>
<text x="556.2" y="344.8">1000 UP TO 2000</text>
<text x="576.6" y="344.8">±1.2</text>
<text x="558.9" y="349">OVER 2000</text>
<text x="577.7" y="349">±2</text>
<text x="7.7" y="382.7" transform="rotate(-90 7.7 382.7)">Uploading\2022-23\P23Y5\P23Y5B154467.dft</text>
<text x="7.7" y="409.9" transform="rotate(-90 7.7 409.9)">\\srv01102\ExDM</text>
</g>
<g font-size="2.1">
<text x="558.6" y="232.4">UNSPECIFIED TOL.(FAB)</text>
<text x="559.5" y="234.8">FOR ANGULAR IN mm.</text>
<text x="558.6" y="254">UNSPECIFIED TOL.(FAB)</text>
<text x="560.7" y="256.3">FOR LINEAR IN mm.</text>
<text x="558.7" y="292.4">UNSPECIFIED TOL.(M/C)</text>
<text x="559.6" y="294.7">FOR ANGULAR IN mm.</text>
<text x="558.7" y="313.8">UNSPECIFIED TOL.(M/C)</text>
<text x="560.6" y="316.2">FOR LINEAR IN mm.</text>
</g>
</svg>
